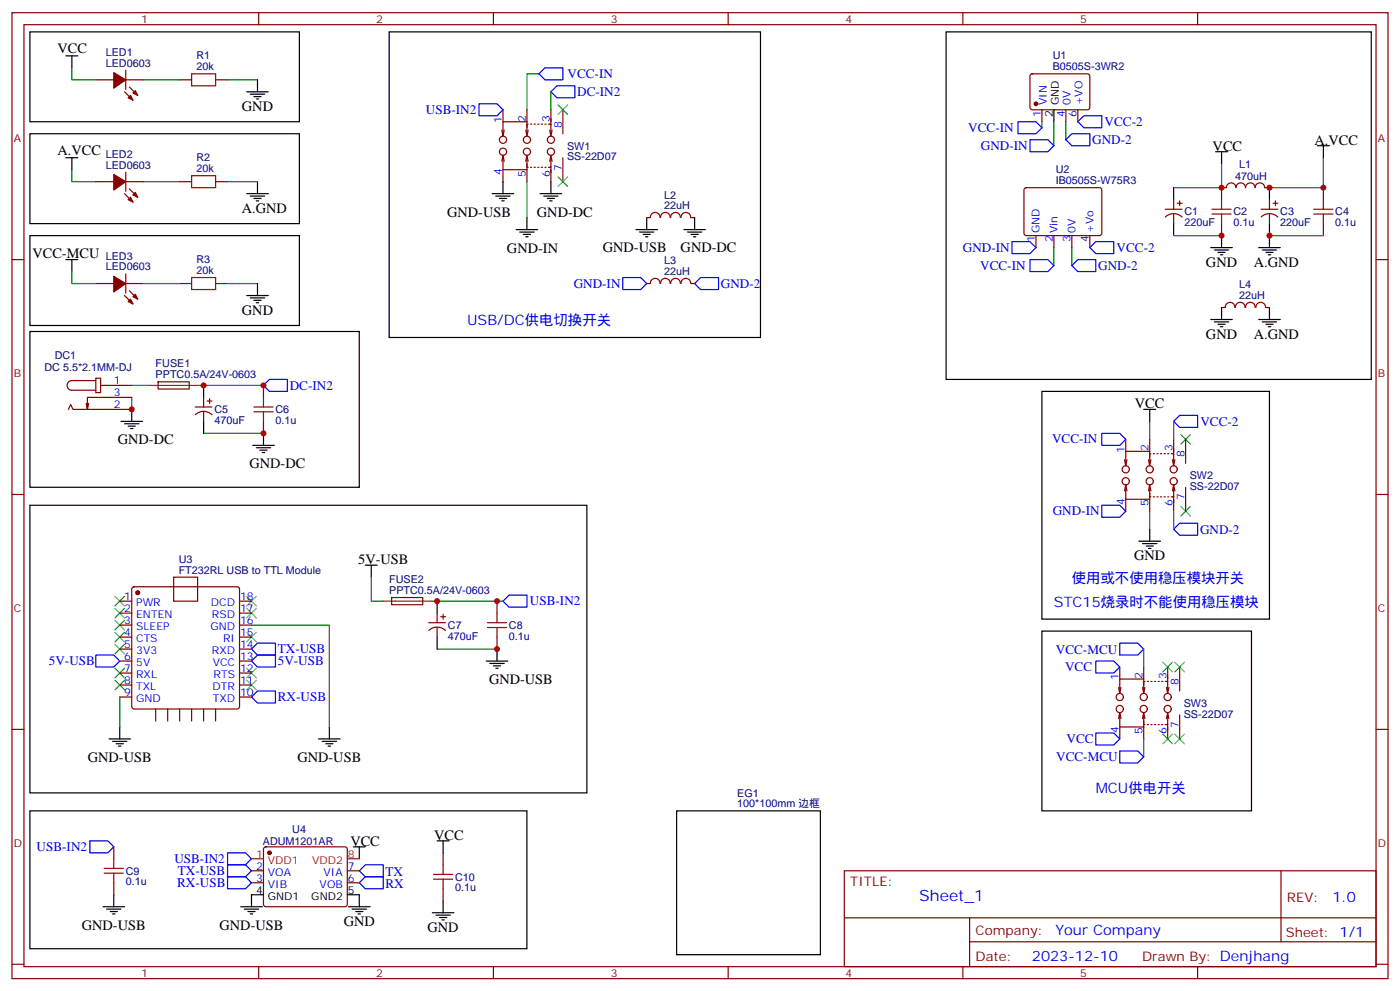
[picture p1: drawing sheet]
<svg xmlns="http://www.w3.org/2000/svg" width="412mm" height="292mm" viewBox="0 0 412 292" stroke-linecap="round" stroke-linejoin="round" font-family="sans-serif">
<g fill="none" stroke="#870000" stroke-width=".35">
<path d="M3.5 3.7h405.4v284.4h-405.4zM7.1 7.3h398.2v277.3h-398.2zM76.2 3.7v3.6M145.3 3.7v3.6M214.5 3.7v3.6M283.6 3.7v3.6M352.8 3.7v3.6M28.2 23.5h5.3M36.7 27l2.5 2.5M37 20.7v5.6M37 23.5h5.3M38.1 25.6l2.5 2.5"/>
<path d="M52.9 23.5h3.5M63.5 23.5h3.5M147.8 38.3l.4 1.8M148.2 32.3v3.5M148.5 38.3l-.3 1.8M154.9 38.3l.3 1.8 .4-1.8M155.2 35.8h-7v4.3M155.2 32.3v5.3M155.6 36.5h-.4v2.9M156.3 36.5h.3M157.3 36.5h.4M158.4 36.5h.3"/>
<path d="M159.5 36.5h.3M160.5 36.5h.4M161.6 36.5h.7v2.9M161.9 38.3l.4 1.8 .3-1.8M162.3 32.3v4.4M165.8 32.3v7.1M303.6 21.9l.5-.2 16.5 .1 .4 .6v9.5l-.7 .4-16.5-.1-.4-.6v-9.2zM306.9 32.3v3.5M314 32.3v3.5M317.5 32.3v3.5M28.2 53.5h5.3M36.7 57l2.5 2.5"/>
<path d="M37 50.7v5.6M37 53.5h5.3M38.1 55.6l2.5 2.5M52.9 53.5h3.5M63.5 53.5h3.5M148.2 45.7v4.3h7M148.2 50v3.5M148.2 45.7l.3 1.8M148.2 45.7l-.4 1.8M154.9 47.5l.3-1.8 .4 1.8M155.2 46.4v2.8h.4M155.2 48.2v5.3"/>
<path d="M156.3 49.2h.3M157.3 49.2h.4M158.4 49.2h.3M159.5 49.2h.3M160.5 49.2h.4M161.9 47.5l.4-1.8 .3 1.8M162.3 46.4v2.8h-.7M162.3 49.1v4.4M165.8 46.4v7.1M301.9 55.5l.4-.3 21.8 .1 .5 .7-.1 12.9-.7 .5-21.7-.1-.5-.6v-12.7zM345.7 58.8v2.8M346.8 59.8h1.4"/>
<path d="M347.5 59.1v1.4M373.9 55.2l-1.4 .1a1.41 1.41 0 0 0-1.4-1.5 1.41 1.41 0 0 0-1.4 1.5 1.41 1.41 0 0 0-1.4-1.5 1.41 1.41 0 0 0-1.4 1.5 1.41 1.41 0 0 0-1.4-1.5 1.41 1.41 0 0 0-1.4 1.5 1.41 1.41 0 0 0-1.4-1.5 1.41 1.41 0 0 0-1.5 1.4h-1.4v3.6M373.9 58.8v2.8M375 59.8h1.4M375.7 59.1v1.4M389.8 55.2v3.6M3.5 76.4h3.6M190.5 64.1h1.1M191.6 64a1.41 1.41 0 0 1 1.4-1.5 1.41 1.41 0 0 1 1.4 1.5M194.6 64a1.41 1.41 0 0 1 1.4-1.5 1.41 1.41 0 0 1 1.4 1.5M197.6 64a1.41 1.41 0 0 1 1.4-1.5 1.41 1.41 0 0 1 1.4 1.5M200.6 64a1.41 1.41 0 0 1 1.4-1.5 1.41 1.41 0 0 1 1.4 1.5"/>
<path d="M203.6 64.1h1M305.2 69.4v3.5M310.4 69.4v3.5M315.7 69.4v3.5M321 69.4v3.5M343.3 61.6h4.9M343.3 63.9a3.5 3.5 0 0 1 4.9 0M345.7 63v2.8M359.8 65.8v3.6M371.5 61.6h4.9M371.5 63.9a3.5 3.5 0 0 1 4.9 0M373.9 63v2.8"/>
<path d="M389.8 65.8v3.6M405.3 76.4h3.6M28.2 83.5h5.3M36.7 87l2.5 2.5M37 80.6v5.7M37 83.5h5.3M38.1 85.6l2.5 2.5M52.9 83.5h3.5M63.5 83.5h3.5M190.5 83.5h1.1M191.6 83.4a1.41 1.41 0 0 1 1.4-1.5 1.41 1.41 0 0 1 1.4 1.5M194.6 83.4a1.41 1.41 0 0 1 1.4-1.5 1.41 1.41 0 0 1 1.4 1.5"/>
<path d="M197.6 83.4a1.41 1.41 0 0 1 1.4-1.5 1.41 1.41 0 0 1 1.4 1.5M200.6 83.4a1.41 1.41 0 0 1 1.4-1.5 1.41 1.41 0 0 1 1.4 1.5M203.6 83.5h1M363.7 90.5a1.41 1.41 0 0 0-1.4-1.5 1.41 1.41 0 0 0-1.4 1.5h-1.1M363.9 90.5a1.41 1.41 0 0 1 1.4-1.5 1.41 1.41 0 0 1 1.4 1.5M366.9 90.5a1.41 1.41 0 0 1 1.4-1.5 1.41 1.41 0 0 1 1.4 1.5M370 90.5a1.41 1.41 0 0 1 1.4-1.5 1.41 1.41 0 0 1 1.4 1.5M372.9 90.5h1M26.1 118.7l-.3 1.8M28.2 111.3h1.4v4.3h-1.4zM28.2 112h-7a1.41 1.41 0 0 0-1.4 1.5 1.41 1.41 0 0 0 1.4 1.4h7M29.6 113.5h9.2"/>
<path d="M38.8 117h-13v3.5l-.4-1.8M46.6 112.4h9.1v2.1h-9.1zM57.5 119.8h4.9M60 117v2.8M61 118h1.4M61.7 117.3v1.4M77.6 113.5v3.5M20.1 120.5l.7-1.4 .7 1.4h17.3M57.5 122.1a3.5 3.5 0 0 1 5 0M60 121.2v2.8M77.6 124v3.6M331.3 135.3l.3 1.8"/>
<path d="M331.6 129.3v3.6M332 135.3l-.4 1.8M338.3 135.3l.4 1.8 .3-1.8M338.7 132.9h-7.1v4.2M338.7 129.3v5.3M339 133.6h-.3v2.8M339.7 133.6h.4M340.8 133.6h.3M341.8 133.6h.4M342.9 133.6h.4M344 133.6h.3M345 133.6h.7v2.8"/>
<path d="M345.4 135.3l.3 1.8 .4-1.8M345.7 129.3v4.4M349.2 129.3v7.1M3.5 145.6h3.6M331.6 142.7v4.3h7.1M331.6 147v3.5M331.6 142.7l.4 1.8M331.6 142.7l-.3 1.8M338.3 144.5l.4-1.8 .3 1.8M338.7 143.4v2.9h.3M338.7 145.2v5.3M339.7 146.3h.4"/>
<path d="M340.8 146.3h.3M341.8 146.3h.4M342.9 146.3h.4M344 146.3h.3M345.4 144.5l.3-1.8 .4 1.8M345.7 143.4v2.9h-.7M345.7 146.1v4.4M349.2 143.4v7.1M405.3 145.6h3.6M35.3 177h3.5M39 172.9l.5-.2h30.3l.5 .2 .3 .5v34.6l-.3 .5-.5 .2h-30.3l-.5-.2-.2-.5v-34.6zM51.2 169.9h7v7.1h-7z"/>
<path d="M70.6 177h3.5M115.4 175.9h9.1v2.1h-9.1zM146.4 177v3.5M35.3 180.5h3.5M35.3 184h3.5M35.3 187.5h3.5M35.3 191.1h3.5M35.3 194.6h3.5M35.3 198.1h3.5M70.6 180.5h3.5M70.6 184h3.5M70.6 187.5h3.5"/>
<path d="M70.6 191.1h3.5M70.6 194.6h3.5M70.6 198.1h3.5M126.3 183.3h4.9M126.3 185.6a3.5 3.5 0 0 1 4.9 0M128.8 180.5v2.8M128.8 184.7v2.8M129.8 181.5h1.4M130.5 180.8v1.4M146.4 187.5v3.6M329.8 196.4v3.5M336.9 199.9h-7.1v4.2"/>
<path d="M336.9 196.4v5.2M344 196.4v4.4M347.5 196.4v7M3.5 214.7h3.6M35.3 201.6h3.5M35.3 205.2h3.5M45.9 208.7v3.5M49.4 208.7v3.5M52.9 208.7v3.5M56.4 208.7v3.5M60 208.7v3.5M63.5 208.7v3.5"/>
<path d="M70.6 201.6h3.5M70.6 205.2h3.5M329.5 202.4l.3 1.7M329.8 209.8v4.2h7.1M329.8 214v3.5M329.8 209.8l.4 1.7M329.8 209.8l-.3 1.7M330.2 202.4l-.4 1.7M336.5 202.4l.4 1.7 .4-1.7M336.5 211.5l.4-1.7 .4 1.7M336.9 210.5v2.8h.4M336.9 212.2v5.3"/>
<path d="M337.3 200.6h-.4v2.8M338 200.6h.3M338 213.3h.3M339 200.6h.4M339 213.3h.4M340.1 200.6h.3M340.1 213.3h.3M341.1 200.6h.4M341.1 213.3h.4M342.2 200.6h.3M342.2 213.3h.3M343.3 200.6h.7v2.8"/>
<path d="M343.6 202.4l.4 1.7 .3-1.7M343.6 211.5l.4-1.7 .3 1.7M344 210.5v2.8h-.7M344 213.1v4.4M347.5 210.5v7M405.3 214.7h3.6M33.5 249.3v3.5M33.5 259.9v3.5M74.1 256.3h3.5M74.1 259.9h3.5M77.8 249.5l.5-.2h23.3l.5 .2 .2 .5-.1 16.5-.6 .4-23.6-.1-.4-.6v-16.2zM102.3 256.3h3.5"/>
<path d="M102.3 259.9h3.5M130.5 251v3.6M248.7 256.3h156.6v28.3h-156.6zM377.3 256.4v20.8M130.5 261.6v3.5M248.7 270.2h156.5M285.6 277.2h119.6M285.6 270.2v14.1M3.5 283.8h3.6M76.2 284.6v3.5M145.3 284.6v3.5M214.5 284.6v3.5"/>
<path d="M283.6 284.6v3.5M352.8 284.6v3.5M405.3 283.8h3.6"/>
<circle cx="148.2" cy="44.7" r="1.06"/>
<circle cx="148.2" cy="41.1" r="1.06"/>
<circle cx="155.2" cy="41.1" r="1.06"/>
<circle cx="155.2" cy="44.7" r="1.06"/>
<circle cx="162.3" cy="41.1" r="1.06"/>
<circle cx="162.3" cy="44.7" r="1.06"/>
<circle cx="331.6" cy="138.1" r="1.06"/>
<circle cx="338.7" cy="138.1" r="1.06"/>
<circle cx="345.7" cy="138.1" r="1.06"/>
<circle cx="331.6" cy="141.7" r="1.06"/>
<circle cx="338.7" cy="141.7" r="1.06"/>
<circle cx="345.7" cy="141.7" r="1.06"/>
<circle cx="329.8" cy="208.7" r="1.06"/>
<circle cx="329.8" cy="205.2" r="1.06"/>
<circle cx="336.9" cy="205.2" r="1.06"/>
<circle cx="336.9" cy="208.7" r="1.06"/>
<circle cx="344" cy="208.7" r="1.06"/>
<circle cx="344" cy="205.2" r="1.06"/>
</g>
<g fill="none" stroke="#000" stroke-width=".35">
<path d="M8.8 9.4h79.4v26.4h-79.4zM19.4 16.4h3.5M21.2 16.4v3.6M114.7 9.4h109.3v89.9h-109.3zM278.7 9.4h125.2v102.3h-125.2zM8.8 39.4h79.4v26.4h-79.4zM72.7 27h6.3M73.7 27.7h4.3M74.8 28.4h2.1M75.5 29.1h.7M75.8 23.5v3.5M310.4 32.3v3.5"/>
<path d="M19.4 46.4h3.5M21.2 46.4v3.6M72.7 57h6.3M73.7 57.7h4.3M74.8 58.4h2.1M75.5 59.1h.7M75.8 53.5v3.5M145 57h6.3M146 57.7h4.3M147.1 58.4h2.1M147.8 59.1h.7M148.2 53.5v3.5"/>
<path d="M159.1 57h6.4M160.2 57.7h4.2M161.2 58.4h2.1M161.9 59.1h.7M162.3 53.5v3.5M345.7 55.2v3.6M358.1 44.7h3.5M359.8 44.7v3.5M373.9 55.2v3.6M388.1 42.9h3.5M389.8 42.9v3.5M8.8 69.4h79.4v26.4h-79.4z"/>
<path d="M19.4 76.4h3.5M21.2 76.4v3.5M152 67.6h6.4M153.1 68.3h4.2M154.2 69h2.1M154.9 69.7h.7M155.2 64.1v3.5M187.3 67.6h6.4M188.4 68.3h4.2M189.4 69h2.2M190.1 69.7h.8M190.5 64.1v3.5"/>
<path d="M201.4 67.6h6.4M202.5 68.3h4.2M203.6 69h2.1M204.3 69.7h.7M204.6 64.1v3.5M345.7 65.8v3.6M356.7 72.9h6.3M357.7 73.6h4.2M358.8 74.3h2.1M359.5 75h.7M359.8 69.4v3.5M370.8 72.9h6.3"/>
<path d="M371.8 73.6h4.3M372.9 74.3h2.1M373.6 75h.7M373.9 65.8v7.1M8.8 97.6h97v45.8h-97zM72.7 87h6.3M73.7 87.7h4.3M74.8 88.4h2.1M75.5 89.1h.7M75.8 83.5v3.5M356.7 94.1h6.3M357.7 94.8h4.2"/>
<path d="M358.8 95.5h2.1M359.5 96.2h.7M359.8 90.5v3.6M370.8 94.1h6.3M371.8 94.8h4.3M372.9 95.5h2.1M373.6 96.2h.7M373.9 90.5v3.6M60 113.5v3.5M306.9 115.2h67v67h-67zM35.6 124h6.4M36.7 124.7h4.2"/>
<path d="M37.7 125.4h2.2M38.5 126.2h.7M38.8 120.5v3.5M60 124v3.6M74.4 131.1h6.4M75.5 131.8h4.2M76.6 132.5h2.1M77.3 133.2h.7M77.6 127.6v3.5M336.9 120.5h3.5M338.7 120.5v3.5M8.8 148.7h164.1v84.7h-164.1z"/>
<path d="M335.5 159.3h6.3M338.7 155.8v3.5M107.6 166.4h3.5M109.4 166.4v3.5M128.8 177v3.5M336.5 160h4.3M337.6 160.7h2.1M338.3 161.4h.7M128.8 187.5v3.6M143.2 194.6h6.4M144.3 195.3h4.2M145.3 196h2.2"/>
<path d="M146 196.7h.8M146.4 191.1v3.5M306.9 185.8h61.8v52.9h-61.8zM32.1 217.5h6.4M33.2 218.2h4.2M34.2 218.9h2.1M34.9 219.6h.7M35.3 214v3.5M93.8 217.5h6.4M94.9 218.2h4.2M96 218.9h2.1M96.7 219.6h.7"/>
<path d="M97 214v3.5M8.8 238.7h146.4v40.6h-146.4zM199.3 238.7h42.4v42.3h-42.4zM104.1 249.3h3.5M105.8 249.3v3.5M128.8 247.5h3.5M130.5 247.5v3.5M30.3 266.9h6.4M31.4 267.6h4.2M32.5 268.3h2.1M33.2 269h.7M33.5 263.4v3.5"/>
<path d="M70.9 266.9h6.4M72 267.6h4.2M73 268.3h2.1M73.7 269h.7M77.6 263.4h-3.5v3.5M102.3 263.4h3.5v3.5M102.7 266.9h6.3M103.7 267.6h4.2M104.8 268.3h2.1M105.5 269h.7M127.4 268.7h6.3M128.4 269.4h4.2"/>
<path d="M129.5 270.1h2.1M130.2 270.8h.7M130.5 265.1v3.6"/>
</g>
<g fill="#870000" stroke="#870000" stroke-width=".35">
<path d="M33.5 21.4l3.5 2.1-3.5 2.5z"/>
<path d="M38.5 28.1l.7 1.4-1.5-.7z"/>
<path d="M39.9 26.7l.7 1.4-1.4-.7z"/>
<path d="M33.5 51.4l3.5 2.1-3.5 2.5z"/>
<path d="M38.5 58.1l.7 1.4-1.5-.7z"/>
<path d="M39.2 57.4l.7-.7 .7 1.4z"/>
<path d="M33.5 81.4l3.5 2.1-3.5 2.4z"/>
<path d="M37.7 88.8l.8-.7 .7 1.4z"/>
<path d="M39.2 87.3l.7-.7 .7 1.5z"/>
<circle cx="305.2" cy="30.6" r=".53"/>
<circle cx="40.6" cy="174.5" r=".53"/>
<circle cx="79.4" cy="251" r=".53"/>
</g>
<g fill="none" stroke="#a10000" stroke-width=".35">
<path d="M56.4 21.7h7.1v3.6h-7.1zM56.4 51.7h7.1v3.5h-7.1zM359.8 58.8v2.8M389.8 58.8v2.8M357 63h5.7M357 61.6h5.7M359.8 63v2.8M387 63h5.6M387 61.6h5.6M389.8 63v2.8M56.4 81.7h7.1v3.5h-7.1zM74.8 119.8h5.6"/>
<path d="M77.6 117v2.8M74.8 121.2h5.6M77.6 121.2v2.8M143.6 184.7h5.6M143.6 183.3h5.6M146.4 180.5v2.8M146.4 184.7v2.8M30.7 257h5.6M30.7 255.6h5.6M33.5 252.8v2.8M33.5 257v2.9M127.7 258.8h5.6"/>
<path d="M127.7 257.4h5.6M130.5 254.6v2.8M130.5 258.8v2.8"/>
</g>
<g fill="none" stroke="#008700" stroke-width=".35">
<path d="M21.2 20v3.5h7M42.3 23.5h10.6M67 23.5h8.8M158.7 21.7h-3.5v10.6M162.3 27v5.3M306.9 35.8v1.8M310.4 35.8v7.1M314 35.8v5.3M21.2 50v3.5h7M42.3 53.5h10.6M67 53.5h8.8M155.2 53.5v10.6"/>
<path d="M359.8 48.2v7h-14.1M389.8 46.4v8.8h-15.9M21.2 79.9v3.6h7M310.4 72.9v5.3M315.7 72.9v5.3M345.7 69.4h14.1M373.9 69.4h15.9M42.3 83.5h10.6M67 83.5h8.8M38.8 113.5h5.3M38.8 117v3.5M58.2 113.5h19.4"/>
<path d="M60 127.6h17.6M338.7 124v5.3M345.7 124v5.3M338.7 150.5v5.3M345.7 150.5v5.3M109.4 169.9v7.1h3.5M127 177h21.2M74.1 184h22.9v30M128.8 191.1h17.6M336.9 191.1v5.3M35.3 205.2v8.8M336.9 217.5v5.3"/>
</g>
<g fill="none" stroke="#3c3" stroke-width=".35">
<path d="M164.4 30.9l2.8 2.8M167.2 30.9l-2.8 2.8M164.4 52.1l2.8 2.8M167.2 52.1l-2.8 2.8M347.8 127.9l2.9 2.8M350.7 127.9l-2.9 2.8M347.8 149.1l2.9 2.8M350.7 149.1l-2.9 2.8M33.9 175.5l2.8 2.9M33.9 179.1l2.8 2.8M36.7 175.5l-2.8 2.9M36.7 179.1l-2.8 2.8"/>
<path d="M72.7 175.5l2.8 2.9M72.7 179.1l2.8 2.8M75.5 175.5l-2.8 2.9M75.5 179.1l-2.8 2.8M33.9 182.6l2.8 2.8M33.9 186.1l2.8 2.8M33.9 189.7l2.8 2.8M33.9 196.7l2.8 2.8M36.7 182.6l-2.8 2.8M36.7 186.1l-2.8 2.8M36.7 189.7l-2.8 2.8M36.7 196.7l-2.8 2.8"/>
<path d="M72.7 186.1l2.8 2.8M72.7 196.7l2.8 2.8M75.5 186.1l-2.8 2.8M75.5 196.7l-2.8 2.8M342.5 194.9l2.9 2.9M345.4 194.9l-2.9 2.9M346.1 194.9l2.8 2.9M348.9 194.9l-2.8 2.9M33.9 200.2l2.8 2.9M36.7 200.2l-2.8 2.9M72.7 200.2l2.8 2.9M75.5 200.2l-2.8 2.9"/>
<path d="M342.5 216.1l2.9 2.8M345.4 216.1l-2.9 2.8M346.1 216.1l2.8 2.8M348.9 216.1l-2.8 2.8"/>
</g>
<g fill="none" stroke="#00f" stroke-width=".35">
<path d="M160.5 20h5.3v3.5h-5.3l-1.8-1.8zM141.1 30.6h5.3l1.8 1.7-1.8 1.8h-5.3zM162.3 27l1.7-1.7h5.3v3.5h-5.3zM299.9 35.8h5.3l1.7 1.8-1.7 1.8h-5.3zM317.5 35.8l1.8-1.7h5.3v3.5h-5.3zM303.4 41.1h5.3l1.7 1.8-1.7 1.8h-5.3zM314 41.1l1.7-1.7h5.3v3.5h-5.3zM298.1 71.1h5.3l1.8 1.8-1.8 1.7h-5.3zM303.4 76.4h5.3l1.7 1.8-1.7 1.7h-5.3zM315.7 78.2l1.8-1.8h5.3v3.5h-5.3zM321 72.9l1.8-1.8h5.3v3.5h-5.3zM183.4 81.7h5.3l1.8 1.8-1.8 1.7h-5.3z"/>
<path d="M204.6 83.5l1.8-1.8h5.3v3.5h-5.3zM77.6 113.5l1.8-1.8h5.3v3.5h-5.3zM324.6 127.6h5.2l1.8 1.7-1.8 1.8h-5.2zM345.7 124l1.8-1.7h5.3v3.5h-5.3zM324.6 148.7h5.2l1.8 1.8-1.8 1.8h-5.2zM345.7 155.8l1.8-1.8h5.3v3.6h-5.3zM148.2 177l1.7-1.8h5.3v3.5h-5.3zM28.2 192.8h5.3l1.8 1.8-1.8 1.8h-5.3zM74.1 191.1l1.7-1.8h5.3v3.5h-5.3zM75.8 192.8h5.3v3.6h-5.3l-1.7-1.8zM322.8 194.6h5.3l1.7 1.8-1.7 1.7h-5.3zM329.8 189.3h5.3l1.8 1.8-1.8 1.7h-5.3z"/>
<path d="M74.1 205.2l1.7-1.8h5.3v3.5h-5.3zM322.8 215.8h5.3l1.7 1.7-1.7 1.8h-5.3zM329.8 221.1h5.3l1.8 1.7-1.8 1.8h-5.3zM26.5 247.5h5.2l1.8 1.8-1.8 1.7h-5.2zM67 251h5.3l1.8 1.8-1.8 1.8h-5.3zM67 254.6h5.3l1.8 1.7-1.8 1.8h-5.3zM67 258.1h5.3l1.8 1.8-1.8 1.7h-5.3zM107.6 254.6h5.3v3.5h-5.3l-1.8-1.8zM107.6 258.1h5.3v3.5h-5.3l-1.8-1.7z"/>
</g>
<path d="M44.1 113.5h14.1M112.9 177h14.1" fill="none" stroke="#8c2424" stroke-width=".35"/>
<path d="M74.1 252.8h3.5M102.3 252.8h3.5" fill="none" stroke="#f00" stroke-width=".35"/>
<g fill="#c00">
<circle cx="359.8" cy="55.2" r=".88"/>
<circle cx="359.8" cy="69.4" r=".88"/>
<circle cx="373.9" cy="55.2" r=".88"/>
<circle cx="389.8" cy="55.2" r=".88"/>
<circle cx="373.9" cy="69.4" r=".88"/>
<circle cx="146.4" cy="191.1" r=".88"/>
<circle cx="146.4" cy="177" r=".88"/>
<circle cx="128.8" cy="177" r=".88"/>
<circle cx="38.8" cy="120.5" r=".88"/>
<circle cx="77.6" cy="127.6" r=".88"/>
<circle cx="77.6" cy="113.5" r=".88"/>
<circle cx="60" cy="113.5" r=".88"/>
</g>
<text font-size="4.6" fill="#00f" x="270.8" y="265.4">Sheet_1</text>
<g font-size="4.2">
<text x="16.9" y="15.7">VCC</text>
<text x="71.3" y="32.7">GND</text>
<text x="16.9" y="45.7">A.VCC</text>
<text x="357.2" y="44.3">VCC</text>
<text x="387.2" y="42.5">A.VCC</text>
<text x="71.3" y="62.7">A.GND</text>
<text x="131.7" y="63.7">GND-USB</text>
<text x="158.2" y="63.7">GND-DC</text>
<text x="9.5" y="76">VCC-MCU</text>
<text x="149.3" y="74.4">GND-IN</text>
<text x="177.6" y="74.3">GND-USB</text>
<text x="200.5" y="74.3">GND-DC</text>
<text x="355.2" y="78.5">GND</text>
<text x="369.4" y="78.5">A.GND</text>
<text x="71.3" y="92.6">GND</text>
<text x="355.2" y="99.7">GND</text>
<text x="369.4" y="99.7">A.GND</text>
<text x="334.3" y="120.2">VCC</text>
<text x="34.7" y="130.8">GND-DC</text>
<text x="73.5" y="137.8">GND-DC</text>
<text x="105.5" y="166">5V-USB</text>
<text x="334.1" y="165">GND</text>
<text x="144" y="201.3">GND-USB</text>
<text x="25.9" y="224.2">GND-USB</text>
<text x="87.6" y="224.3">GND-USB</text>
<text x="103.2" y="248.9">VCC</text>
<text x="127.9" y="247.2">VCC</text>
<text x="24.1" y="273.7">GND-USB</text>
<text x="64.7" y="273.7">GND-USB</text>
<text x="101.2" y="272.6">GND</text>
<text x="125.9" y="274.3">GND</text>
</g>
<g font-size="4.2" fill="#00f">
<text x="137.6" y="95.8">USB/DC供电切换开关</text>
<text x="315.7" y="171.7">使用或不使用稳压模块开关</text>
<text x="310.4" y="178.7">STC15烧录时不能使用稳压模块</text>
<text x="322.8" y="233.4">MCU供电开关</text>
<text x="392.5" y="265.6">1.0</text>
<text x="310.9" y="275.2">Your Company</text>
<text x="304" y="283">2023-12-10</text>
</g>
<g font-size="3.9" fill="#00f">
<text x="167.2" y="22.9">VCC-IN</text>
<text x="170" y="28.3">DC-IN2</text>
<text x="125.4" y="33.5">USB-IN2</text>
<text x="285.2" y="38.8">VCC-IN</text>
<text x="325.4" y="37.2">VCC-2</text>
<text x="288.9" y="44.1">GND-IN</text>
<text x="321.7" y="42.5">GND-2</text>
<text x="283.7" y="74.1">GND-IN</text>
<text x="328.9" y="74.2">VCC-2</text>
<text x="288.7" y="79.4">VCC-IN</text>
<text x="323.5" y="79.5">GND-2</text>
<text x="169" y="84.7">GND-IN</text>
<text x="212.4" y="84.8">GND-2</text>
<text x="85.4" y="114.7">DC-IN2</text>
<text x="353.6" y="125.4">VCC-2</text>
<text x="309.9" y="130.5">VCC-IN</text>
<text x="310.1" y="151.7">GND-IN</text>
<text x="353.5" y="157.1">GND-2</text>
<text x="156.1" y="178.2">USB-IN2</text>
<text x="14.4" y="195.8">5V-USB</text>
<text x="81.8" y="195.8">5V-USB</text>
<text x="81.8" y="192.3">TX-USB</text>
<text x="311" y="192.4">VCC-MCU</text>
<text x="313.7" y="197.6">VCC</text>
<text x="81.8" y="206.4">RX-USB</text>
<text x="314.2" y="218.8">VCC</text>
<text x="311.1" y="224.1">VCC-MCU</text>
<text x="10.8" y="250.5">USB-IN2</text>
<text x="51.4" y="254">USB-IN2</text>
<text x="52.4" y="257.6">TX-USB</text>
<text x="113.5" y="257.9">TX</text>
<text x="52.2" y="261.1">RX-USB</text>
<text x="113.5" y="261.4">RX</text>
</g>
<g font-size="3.9" fill="#800">
<text x="250.5" y="260.9">TITLE:</text>
<text x="379.1" y="265.6">REV:</text>
<text x="287.4" y="275.1">Company:</text>
<text x="378.7" y="275.7">Sheet: 1/1</text>
<text x="287.4" y="282.8">Date:</text>
<text x="336.4" y="282.9">Drawn By: Denjhang</text>
</g>
<g font-size="3.2" fill="#800">
<text x="41.6" y="6.7">1</text>
<text x="110.8" y="6.7">2</text>
<text x="179.9" y="6.7">3</text>
<text x="249.1" y="6.7">4</text>
<text x="318.2" y="6.7">5</text>
<text x="4.1" y="41.8">A</text>
<text x="405.9" y="41.8">A</text>
<text x="4.1" y="111">B</text>
<text x="405.9" y="111">B</text>
<text x="4.1" y="180.1">C</text>
<text x="405.9" y="180.1">C</text>
<text x="4.1" y="249.3">D</text>
<text x="405.9" y="249.3">D</text>
<text x="41.6" y="287.5">1</text>
<text x="110.8" y="287.5">2</text>
<text x="179.9" y="287.5">3</text>
<text x="249.1" y="287.5">4</text>
<text x="318.2" y="287.5">5</text>
</g>
<g font-size="3.2" fill="#000080">
<text x="31.2" y="16.4">LED1</text>
<text x="57.9" y="17.5">R1</text>
<text x="310.1" y="17.5">U1</text>
<text x="31.2" y="19.6">LED0603</text>
<text x="57.9" y="20.7">20k</text>
<text x="310.1" y="20.7">B0505S-3WR2</text>
<text x="31.2" y="46.4">LED2</text>
<text x="57.9" y="47.5">R2</text>
<text x="167" y="47.2">SS-22D07</text>
<text x="167" y="44">SW1</text>
<text x="31.2" y="49.6">LED0603</text>
<text x="57.9" y="50.7">20k</text>
<text x="311" y="51.1">U2</text>
<text x="363.8" y="52.9">470uH</text>
<text x="365.1" y="49.6">L1</text>
<text x="195.7" y="58.4">L2</text>
<text x="311" y="54.2">IB0505S-W75R3</text>
<text x="195.7" y="61.5">22uH</text>
<text x="348.9" y="63.4">C1</text>
<text x="363.4" y="63.4">C2</text>
<text x="377.1" y="63.4">C3</text>
<text x="393.3" y="63.4">C4</text>
<text x="348.9" y="66.6">220uF</text>
<text x="363.4" y="66.6">0.1u</text>
<text x="377.1" y="66.6">220uF</text>
<text x="393.3" y="66.6">0.1u</text>
<text x="31.2" y="76.4">LED3</text>
<text x="57.9" y="77.5">R3</text>
<text x="195.7" y="77.8">L3</text>
<text x="31.2" y="79.6">LED0603</text>
<text x="57.9" y="80.6">20k</text>
<text x="195.7" y="80.9">22uH</text>
<text x="365" y="87.9">22uH</text>
<text x="365" y="84.9">L4</text>
<text x="16.1" y="105.8">DC1</text>
<text x="13.1" y="109.3">DC 5.5*2.1MM-DJ</text>
<text x="45.8" y="111.3">PPTC0.5A/24V-0603</text>
<text x="45.8" y="108.1">FUSE1</text>
<text x="63.2" y="124.8">470uF</text>
<text x="63.2" y="121.6">C5</text>
<text x="81.1" y="124.8">0.1u</text>
<text x="81.1" y="121.6">C6</text>
<text x="350.5" y="141.1">SW2</text>
<text x="350.5" y="144.2">SS-22D07</text>
<text x="52.6" y="165.7">U3</text>
<text x="52.6" y="168.8">FT232RL USB to TTL Module</text>
<text x="114.6" y="171.6">FUSE2</text>
<text x="114.6" y="174.8">PPTC0.5A/24V-0603</text>
<text x="131.9" y="185.1">C7</text>
<text x="149.9" y="185.1">C8</text>
<text x="131.9" y="188.3">470uF</text>
<text x="149.9" y="188.3">0.1u</text>
<text x="348.7" y="208.1">SW3</text>
<text x="348.7" y="211.3">SS-22D07</text>
<text x="217.2" y="237.6">100*100mm 边框</text>
<text x="217.2" y="234.7">EG1</text>
<text x="86.1" y="245.1">U4</text>
<text x="77.4" y="248.7">ADUM1201AR</text>
<text x="37" y="257.5">C9</text>
<text x="37" y="260.6">0.1u</text>
<text x="134.1" y="262.4">0.1u</text>
<text x="134.1" y="259.2">C10</text>
</g>
<g font-size="3.2" fill="#00f">
<text x="154.9" y="35.8" transform="rotate(-90 154.9 35.8)">2</text>
<text x="161.9" y="35.8" transform="rotate(-90 161.9 35.8)">3</text>
<text x="306.6" y="34.5" transform="rotate(-90 306.6 34.5)">1</text>
<text x="308.3" y="31" transform="rotate(-90 308.3 31)">VIN</text>
<text x="313.6" y="34.5" transform="rotate(-90 313.6 34.5)">4</text>
<text x="315.4" y="31" transform="rotate(-90 315.4 31)">0V</text>
<text x="317.1" y="34.5" transform="rotate(-90 317.1 34.5)">6</text>
<text x="318.9" y="31" transform="rotate(-90 318.9 31)">+VO</text>
<text x="147.8" y="36.2" transform="rotate(-90 147.8 36.2)">1</text>
<text x="165.5" y="37.6" transform="rotate(-90 165.5 37.6)">8</text>
<text x="147.8" y="51.6" transform="rotate(-90 147.8 51.6)">4</text>
<text x="154.9" y="52" transform="rotate(-90 154.9 52)">5</text>
<text x="161.9" y="52" transform="rotate(-90 161.9 52)">6</text>
<text x="165.5" y="50.2" transform="rotate(-90 165.5 50.2)">7</text>
<text x="304.8" y="71.4" transform="rotate(-90 304.8 71.4)">1</text>
<text x="306.2" y="68.7" transform="rotate(-90 306.2 68.7)">GND</text>
<text x="310.1" y="71.4" transform="rotate(-90 310.1 71.4)">2</text>
<text x="311.5" y="68.7" transform="rotate(-90 311.5 68.7)">Vin</text>
<text x="315.4" y="71.4" transform="rotate(-90 315.4 71.4)">3</text>
<text x="316.8" y="68.7" transform="rotate(-90 316.8 68.7)">0V</text>
<text x="320.7" y="71.4" transform="rotate(-90 320.7 71.4)">4</text>
<text x="322.1" y="68.7" transform="rotate(-90 322.1 68.7)">+Vo</text>
<text x="33.5" y="113.1">1</text>
<text x="33.5" y="116.6">3</text>
<text x="33.5" y="120.2">2</text>
<text x="331.3" y="133.2" transform="rotate(-90 331.3 133.2)">1</text>
<text x="338.3" y="132.9" transform="rotate(-90 338.3 132.9)">2</text>
<text x="345.4" y="132.9" transform="rotate(-90 345.4 132.9)">3</text>
<text x="348.9" y="134.6" transform="rotate(-90 348.9 134.6)">8</text>
<text x="331.3" y="148.6" transform="rotate(-90 331.3 148.6)">4</text>
<text x="338.3" y="149" transform="rotate(-90 338.3 149)">5</text>
<text x="345.4" y="149" transform="rotate(-90 345.4 149)">6</text>
<text x="348.9" y="147.2" transform="rotate(-90 348.9 147.2)">7</text>
<text x="36.6" y="176.6">1</text>
<text x="40.1" y="178.4">PWR</text>
<text x="62.1" y="178.4">DCD</text>
<text x="70.7" y="176.6">18</text>
<text x="36.6" y="183.7">3</text>
<text x="36.6" y="180.1">2</text>
<text x="40.1" y="185.4">SLEEP</text>
<text x="40.1" y="181.9">ENTEN</text>
<text x="62" y="185.4">GND</text>
<text x="62.4" y="181.9">RSD</text>
<text x="70.7" y="180.1">17</text>
<text x="70.7" y="183.7">16</text>
<text x="36.6" y="190.7">5</text>
<text x="36.6" y="187.2">4</text>
<text x="40.1" y="188.9">CTS</text>
<text x="65.7" y="188.9">RI</text>
<text x="70.7" y="187.2">15</text>
<text x="70.7" y="190.7">14</text>
<text x="36.6" y="197.8">7</text>
<text x="36.6" y="194.2">6</text>
<text x="40.1" y="196">5V</text>
<text x="40.1" y="192.5">3V3</text>
<text x="62.4" y="192.5">RXD</text>
<text x="62.6" y="196">VCC</text>
<text x="70.7" y="194.2">13</text>
<text x="70.7" y="197.8">12</text>
<text x="36.6" y="201.3">8</text>
<text x="40.1" y="203.1">TXL</text>
<text x="40.1" y="199.5">RXL</text>
<text x="62.6" y="203.1">DTR</text>
<text x="62.9" y="199.5">RTS</text>
<text x="70.7" y="201.3">11</text>
<text x="329.5" y="200.2" transform="rotate(-90 329.5 200.2)">1</text>
<text x="336.5" y="199.9" transform="rotate(-90 336.5 199.9)">2</text>
<text x="343.6" y="199.9" transform="rotate(-90 343.6 199.9)">3</text>
<text x="347.1" y="201.6" transform="rotate(-90 347.1 201.6)">8</text>
<text x="36.6" y="204.8">9</text>
<text x="40.1" y="206.6">GND</text>
<text x="62.7" y="206.6">TXD</text>
<text x="70.7" y="204.8">10</text>
<text x="329.5" y="215.7" transform="rotate(-90 329.5 215.7)">4</text>
<text x="347.1" y="214.2" transform="rotate(-90 347.1 214.2)">7</text>
<text x="336.5" y="216" transform="rotate(-90 336.5 216)">5</text>
<text x="343.6" y="216" transform="rotate(-90 343.6 216)">6</text>
<text x="75.4" y="256">2</text>
<text x="78.9" y="257.7">VOA</text>
<text x="95.3" y="257.7">VIA</text>
<text x="102.5" y="256">7</text>
<text x="75.4" y="259.5">3</text>
<text x="78.9" y="261.3">VIB</text>
<text x="94.2" y="261.3">VOB</text>
<text x="102.5" y="259.5">6</text>
</g>
<g font-size="3.2">
<text x="310.1" y="34.5" transform="rotate(-90 310.1 34.5)">2</text>
<text x="311.9" y="31" transform="rotate(-90 311.9 31)">GND</text>
<text x="75.4" y="263">4</text>
<text x="102.5" y="263">5</text>
<text x="78.9" y="264.8">GND1</text>
<text x="91.7" y="264.8">GND2</text>
</g>
<g font-size="3.2" fill="#f00">
<text x="75.4" y="252.4">1</text>
<text x="78.9" y="254.2">VDD1</text>
<text x="91.9" y="254.2">VDD2</text>
<text x="102.5" y="252.4">8</text>
</g>
</svg>
